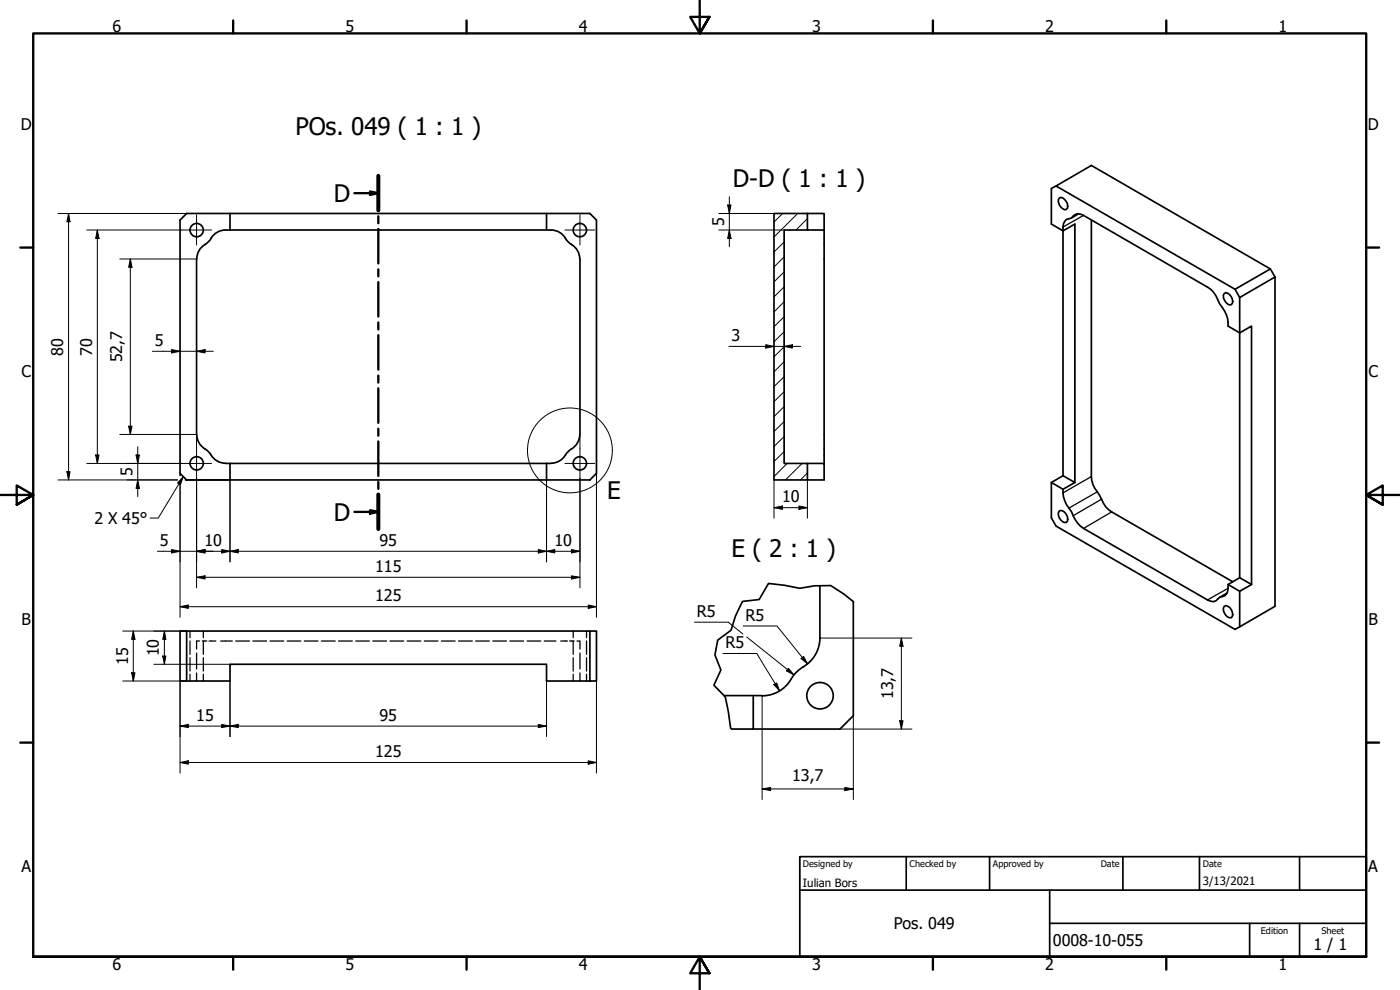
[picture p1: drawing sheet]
<svg xmlns="http://www.w3.org/2000/svg" width="420mm" height="297mm" viewBox="0 0 420 297" stroke-linecap="round" stroke-linejoin="round" font-family="sans-serif">
<!-- layer: Hatch (ISO) -->
<g fill="none" stroke="#000" stroke-width=".3">
<path d="M234.9 64.1l-2.6 2.5M235.3 77.1l-3 3M235.3 72.6l-3 3M239.4 64.1l-7.1 7M242.3 65.6l-3.4 3.4M235.3 99.6l-3 2.9M235.3 95l-3 3M235.3 90.5l-3 3.1M235.3 86.1l-3 3M235.3 81.6l-3 3M235.3 117.5l-3 3M235.3 113l-3 3"/>
<path d="M235.3 108.5l-3 3.1M235.3 104.1l-3 2.9M235.3 135.5l-3 3M235.3 131l-3 3M235.3 126.5l-3 3M235.3 122l-3 3M236.2 139.1l-3.9 3.9M240.7 139.1l-5 4.9M242.3 141.9l-2.1 2.1"/>
</g>
<!-- layer: Visible (ISO) -->
<g fill="none" stroke="#000" stroke-width=".51">
<path d="M316.9 55.8l53.7 31M317.9 59.5a1.46 1.46 0 0 1 2.1 .9 1.81 1.81 0 0 1 0 2.5 2.4 2.4 0 0 1-2.1-3.4zM54 66l2-1.9h121l2 1.9v76l-2 2h-121l-2-2zM59 77.7v52.7M69 69h95a5.8 5.8 0 0 1 6.3 3.4 8.5 8.5 0 0 1 3.5 4l.2 1.3M69 69a5.8 5.8 0 0 0-6.3 3.4 8.5 8.5 0 0 0-3.5 4l-.1 1.3M69 64.1v4.9M164 64.1v4.9M174.1 77.7v52.7M232.3 64.1h10v4.9h-7v70.1h7v4.9h-10zM242.3 64.1h5v4.9M242.3 69h5v70.1"/>
<path d="M319 69.3l-3.5-2.1v-10.6l12-7 53.8 31.1M319 69.3v73.4l-3.5 2.1M319 69.3a3.6 3.6 0 0 1 1-3.5 3.3 3.3 0 0 0 2.6-1.4l.8-.3 1.8 .5 37.2 21.6a8.5 8.5 0 0 1 3.6 4.9 9.1 9.1 0 0 1 2.6 6.7l3.4 2.1M319 69.3l3.6-2.1v77.6M323.7 64.1l-2.1 1.3M327.5 66v77a7.1 7.1 0 0 0 1.8 4.6l.7 1a10.1 10.1 0 0 0 3.6 5l36.4 20.9M367.4 88.1a1.48 1.48 0 0 1 2.1 .9 1.81 1.81 0 0 1 0 2.4 2.4 2.4 0 0 1-2.1-3.3zM372 99.9l3.6-2.1v77.6l-3.6 2M372 99.9v73.4l3.6 2.1M372 89.3v10.6M382.7 83.1v98.8l-12.1 6.9-53.7-31-1.4-2.4v-10.6M382.7 83.1l-1.4-2.4-10.7 6.1 1.4 2.5"/>
<path d="M382.7 83.1l-10.7 6.2M59.1 130.4a5.7 5.7 0 0 0 3.3 4.9l.9 1.2M63.3 136.5a5 5 0 0 0 4.4 2.5M67.7 139.1h97.7M69 139.1v4.9M164 139.1v4.9M169.7 136.5a5 5 0 0 1-4.3 2.5M174 130.4a5.7 5.7 0 0 1-3.3 4.9l-1 1.2M242.3 139.1h5v4.9h-5M315.5 144.8l3.5 2M317.9 153.3a1.58 1.58 0 0 1 2.1 1 1.88 1.88 0 0 1 0 2.5 2.43 2.43 0 0 1-2.1-3.5zM319 142.7l3.6 2.1-3.6 2"/>
<path d="M319 146.8a9.1 9.1 0 0 0 2.6 6.7 9.5 9.5 0 0 0 3.6 5l37.2 21.5a2.09 2.09 0 0 0 3-.2l.6-.6a2.52 2.52 0 0 0 2.6-2.7v-1.1l3.4-2.1M246.1 175.8v15.6M368.2 178l-2.2 1.2M368.6 175.4l3.4 2M372 177.4v10.7M56 189.3h-2v15h2M56 189.3v15M56 189.3h121M177 189.3h2v15h-2zM246.1 191.4a10.3 10.3 0 0 1-5.6 9.1l-1.7 1.4-1.4 1.8M256.1 180.5v34.2l-4 4h-26M367.4 181.9a1.82 1.82 0 0 1 2.4 1.7l.2 .8-.5 .9a2.43 2.43 0 0 1-2.1-3.4z"/>
<path d="M56 204.3h13v-5h95v5h13M217.3 208.7h11.4M226.1 208.7v10h-6.5M237.4 203.8a10 10 0 0 1-8.6 5"/>
<circle cx="59" cy="69" r="2"/>
<circle cx="174" cy="69" r="2"/>
<circle cx="59" cy="139" r="2"/>
<circle cx="174" cy="139" r="2"/>
<circle cx="246.1" cy="208.7" r="4"/>
</g>
<!-- layer: Hidden (ISO) -->
<g fill="none" stroke="#000" stroke-width=".38">
<path d="M57 189.3v2M57 192.3v4M57 197.3v4M59 195.9v4.8M59.9 192.3h-.9v2.4M60.7 192.3h1.4M61 189.3v2M61 192.3v4M61 197.3v4M62.7 192.3h2.1M66.2 192.3h3.5M70.7 192.3h4.2"/>
<path d="M75.9 192.3h4.1M81 192.3h4.2M86.2 192.3h4.1M91.3 192.3h4.1M96.5 192.3h4.1M101.6 192.3h4.1M106.7 192.3h4.2M111.9 192.3h4.1M117 192.3h4.2M122.2 192.3h4.1M127.3 192.3h4.1M132.5 192.3h4.1"/>
<path d="M137.6 192.3h4.1M142.7 192.3h4.2M147.9 192.3h4.1M153 192.3h4.2M158.2 192.3h4.1M163.3 192.3h3.5M168.3 192.3h2M170.9 192.3h1.4M172 189.3v2M172 192.3v4M172 197.3v4M173.2 192.3h.9v2.4"/>
<path d="M174.1 195.9v4.8M176 189.3v2M176 192.3v4M176 197.3v4M57 202.3v2M59 201.9v2.4M61 202.3v2M172 202.3v2M174.1 201.9v2.4M176 202.3v2"/>
</g>
<!-- layer: Break Line (ISO) -->
<path d="M256.1 180.5l-2.9-2.3-3.9-2.5-4.8 .1-4.5 .7-4.4-.9-5-.5-2.8 4.8-5 .6-2.1 4.3-1.3 4.3-4 3-.8 4.4 1.7 4.5-2.1 4.6 3.5 3.6 .9 4.2 .7 5.1 .3 .2" fill="none" stroke="#000" stroke-width=".51"/>
<!-- layer: Visible Narrow (ISO) -->
<path d="M323.4 64.1l-1.3 .8M325.2 64.6l-6.2 3.5M327.5 143l-8.5 4.9M329.3 147.6l-8.5 4.8M330.6 149.8l-8.5 4.9M333.6 153.6l-8.4 4.9M368 178.2l-1.2 .8M368.6 176.5l-6.2 3.5" fill="none" stroke="#000" stroke-width=".38"/>
<!-- layer: Section Line (ISO) -->
<g fill="none" stroke="#000" stroke-width=".7">
<path d="M106.4 58h7.1M111.1 57.5l2.4 .5-2.4 .5zM113.5 52.8v10.3M113.5 64.9v2.1M113.5 68.7v10.3M113.5 80.8v2.1M113.5 84.6v10.4M113.5 96.8v2.1M113.5 100.6v10.3M113.5 112.7v2.1M113.5 116.5v10.4M113.5 128.6v2.1"/>
<path d="M113.5 132.4v10.4M106.4 153.6h7.1M111.1 153.1l2.4 .5-2.4 .5zM113.5 144.6v2.1M113.5 148.4v10.3"/>
</g>
<path d="M113.5 52.8v10.3M113.5 148.4v10.3" fill="none" stroke="#000" stroke-width="1.2"/>
<g fill="#000">
<path d="M111.1 57.5l2.4 .5-2.4 .5z" fill-rule="evenodd"/>
<path d="M111.1 153.1l2.4 .5-2.4 .5z" fill-rule="evenodd"/>
</g>
<!-- layer: Detail Boundary (ISO) -->
<circle cx="171" cy="135.1" r="12.7" fill="none" stroke="#000" stroke-width=".3"/>
<!-- layer: Border (ISO) -->
<g fill="none" stroke="#000" stroke-width=".7">
<path d="M70 6.1v3.9M140 6.1v3.9M210 0v10l-2.9-4.9h5.8l-2.9 4.9 2.9-4.9M280 6.1v3.9M350 6.1v3.9M6.1 74.3h3.9M410 74.3h3.9M0 148.5h10l-5-2.8v5.7l5-2.9-5 2.9M420 148.5h-10l5-2.8v5.7l-5-2.9 5 2.9M6.1 222.8h3.9M410 222.8h3.9M10 287.1v-277.1h400v277.1h-400h400"/>
<path d="M70 287.1v3.8M140 287.1v3.8M212.9 292l-2.9-4.9 2.9 4.9h-5.8l2.9-4.9v9.9M280 287.1v3.8M350 287.1v3.8"/>
</g>
<!-- layer: Title (ISO) -->
<path d="M240 257h170v30.1h-170zM272 257v10.1M297 257v10.1M337 257v10.1M360 257v10.1M390 257v10.1M240 267.1h170M315 277h95M315 267.1v20M375 277v10.1M390 277v10.1" fill="none" stroke="#000" stroke-width=".51"/>
<!-- layer: Center Mark (ISO) -->
<path d="M54.5 69h9M59 64.5v9M169.5 69h9M174.1 64.5v9M54.5 139.1h9M59 134.5v9M169.5 139.1h9M174.1 134.5v9" fill="none" stroke="#000" stroke-width=".3"/>
<!-- layer: Dimension (ISO) -->
<g fill="none" stroke="#000" stroke-width=".3">
<path d="M218.9 59v15M17.4 64.1h51.6M20.6 64.1l.4 2.4h-.9zM20.6 64.1v79.9M26 69h28.5M29.2 69l.5 2.6h-1zM29.2 69v70.1M35.9 77.7h23.1M39.1 77.7l.5 2.5h-1zM39.1 77.7v52.7M215.7 69h19.6M215.7 64.1h16.6"/>
<path d="M218.4 61.5h1l-.5 2.6zM218.9 69l.5 2.6h-1zM45.7 105.4h18.3M51.5 104.9l2.5 .5-2.5 .5zM59 105.4l2.5-.5v1zM218.8 103.9h21.5M229.8 103.4l2.5 .5-2.5 .5zM235.3 103.9l2.5-.5v1zM26 139.1h28.5M28.7 136.5h1l-.5 2.6zM35.9 130.4h23.1v4.1M38.6 127.9h1l-.5 2.5z"/>
<path d="M40.8 136.5h1l-.5 2.6zM41.3 134v15M174.1 130.4v4.1M17.4 144h35.9M20.1 141.5h.9l-.4 2.5zM41.3 144l.5 2.5h-1zM54 142v.7M54 145.2v40M55.6 144h13.4v24.6M59 143.5v32.9M164 144v24.6M174.1 143.5v32.9"/>
<path d="M179 142v43.2M232.3 152.3l2.5-.5v1zM232.3 152.3h10M232.3 144v11.5M239.8 151.8l2.5 .5-2.5 .5zM242.3 144v11.5M47.2 165.4h126.9M51.5 164.9l2.5 .5-2.5 .5zM59 165.4l2.5-.5v1zM59 173.2l2.5-.4v.9zM59 173.2h115.1M66.5 164.9l2.5 .5-2.5 .5z"/>
<path d="M69 165.4l2.5-.5v1zM161.5 164.9l2.5 .5-2.5 .5zM164 165.4l2.5-.5v1zM171.5 164.9l2.6 .5-2.6 .5zM171.5 172.8l2.6 .4-2.6 .5zM36.8 189.3h19.2M40 189.3l.5 2.5h-1zM40 189.3v15M46.2 199.3h22.8M48.8 196.8h1l-.5 2.5zM49.3 189.3l.5 2.5h-1zM49.3 189.3v10"/>
<path d="M54 182l2.5-.5v1zM54 182h125M176.5 181.5l2.5 .5-2.5 .5zM208.4 186.7h10.2l4.3 3.5M217 196.1h10.1l6.8 11.1M223 187.8h10.2l9.2 11.4M224.1 191.1l14.2 11.4M240.4 197.6l.8-.6 1.2 2.2zM246.1 191.4h27.6M270.5 191.4l.5 2.5h-1zM270.5 191.4v27.3M36.8 204.3h19.2"/>
<path d="M39.5 201.9h1l-.5 2.4zM54 217.9l2.5-.6v1zM54 217.9h110M54 204.3v27.7M66.5 217.3l2.5 .6-2.5 .4zM69 217.9l2.5-.6v1zM69 204.3v16.7M161.5 217.3l2.5 .6-2.5 .4zM164 204.3v16.7M179 204.3v27.7M228.7 208.7v31.2M232.2 205.4l.9-.5 .8 2.3z"/>
<path d="M236.6 200.5l1.7 2-2.3-1.2zM252.1 218.7h21.6M256.1 214.7v25.2M270 216.3h1l-.5 2.4zM54 228.8l2.5-.5v1zM54 228.8h125M176.5 228.3l2.5 .5-2.5 .5zM228.7 236.7l2.6-.4v.9zM228.7 236.7h27.4M253.6 236.3l2.5 .4-2.5 .5z"/>
</g>
<g fill="#000">
<path d="M20.6 64.1l.4 2.4h-.9z" fill-rule="evenodd"/>
<path d="M29.2 69l.5 2.6h-1z" fill-rule="evenodd"/>
<path d="M218.4 61.5h1l-.5 2.6z" fill-rule="evenodd"/>
<path d="M218.9 69l.5 2.6h-1z" fill-rule="evenodd"/>
<path d="M39.1 77.7l.5 2.5h-1z" fill-rule="evenodd"/>
<path d="M51.5 104.9l2.5 .5-2.5 .5z" fill-rule="evenodd"/>
<path d="M59 105.4l2.5-.5v1z" fill-rule="evenodd"/>
<path d="M229.8 103.4l2.5 .5-2.5 .5z" fill-rule="evenodd"/>
<path d="M235.3 103.9l2.5-.5v1z" fill-rule="evenodd"/>
<path d="M28.7 136.5h1l-.5 2.6z" fill-rule="evenodd"/>
<path d="M38.6 127.9h1l-.5 2.5z" fill-rule="evenodd"/>
<path d="M40.8 136.5h1l-.5 2.6z" fill-rule="evenodd"/>
<path d="M20.1 141.5h.9l-.4 2.5z" fill-rule="evenodd"/>
<path d="M41.3 144l.5 2.5h-1z" fill-rule="evenodd"/>
<path d="M232.3 152.3l2.5-.5v1z" fill-rule="evenodd"/>
<path d="M239.8 151.8l2.5 .5-2.5 .5z" fill-rule="evenodd"/>
<path d="M51.5 164.9l2.5 .5-2.5 .5z" fill-rule="evenodd"/>
<path d="M59 165.4l2.5-.5v1z" fill-rule="evenodd"/>
<path d="M59 165.4l2.5-.5v1z" fill-rule="evenodd"/>
<path d="M59 173.2l2.5-.4v.9z" fill-rule="evenodd"/>
<path d="M66.5 164.9l2.5 .5-2.5 .5z" fill-rule="evenodd"/>
<path d="M69 165.4l2.5-.5v1z" fill-rule="evenodd"/>
<path d="M161.5 164.9l2.5 .5-2.5 .5z" fill-rule="evenodd"/>
<path d="M164 165.4l2.5-.5v1z" fill-rule="evenodd"/>
<path d="M171.5 164.9l2.6 .5-2.6 .5z" fill-rule="evenodd"/>
<path d="M171.5 172.8l2.6 .4-2.6 .5z" fill-rule="evenodd"/>
<path d="M40 189.3l.5 2.5h-1z" fill-rule="evenodd"/>
<path d="M48.8 196.8h1l-.5 2.5z" fill-rule="evenodd"/>
<path d="M49.3 189.3l.5 2.5h-1z" fill-rule="evenodd"/>
<path d="M54 182l2.5-.5v1z" fill-rule="evenodd"/>
<path d="M176.5 181.5l2.5 .5-2.5 .5z" fill-rule="evenodd"/>
<path d="M240.4 197.6l.8-.6 1.2 2.2z" fill-rule="evenodd"/>
<path d="M270.5 191.4l.5 2.5h-1z" fill-rule="evenodd"/>
<path d="M39.5 201.9h1l-.5 2.4z" fill-rule="evenodd"/>
<path d="M54 217.9l2.5-.6v1z" fill-rule="evenodd"/>
<path d="M66.5 217.3l2.5 .6-2.5 .4z" fill-rule="evenodd"/>
<path d="M69 217.9l2.5-.6v1z" fill-rule="evenodd"/>
<path d="M161.5 217.3l2.5 .6-2.5 .4z" fill-rule="evenodd"/>
<path d="M232.2 205.4l.9-.5 .8 2.3z" fill-rule="evenodd"/>
<path d="M236.6 200.5l1.7 2-2.3-1.2z" fill-rule="evenodd"/>
<path d="M270 216.3h1l-.5 2.4z" fill-rule="evenodd"/>
<path d="M54 228.8l2.5-.5v1z" fill-rule="evenodd"/>
<path d="M176.5 228.3l2.5 .5-2.5 .5z" fill-rule="evenodd"/>
<path d="M228.7 236.7l2.6-.4v.9z" fill-rule="evenodd"/>
<path d="M253.6 236.3l2.5 .4-2.5 .5z" fill-rule="evenodd"/>
</g>
<!-- layer: Symbol (ISO) -->
<path d="M55 143.1l-.8 2.3-.9-.5zM55 143.1l-7.5 12.3h-2.5" fill="none" stroke="#000" stroke-width=".3"/>
<path d="M55 143.1l-.8 2.3-.9-.5z" fill-rule="evenodd" fill="#000"/>
<g font-size="7.2">
<text x="88.6" y="40.4">POs. 049 ( 1 : 1 )</text>
<text x="220" y="56.1">D-D ( 1 : 1 )</text>
<text x="100.1" y="60.6">D</text>
<text x="182.2" y="149.6">E</text>
<text x="100.1" y="156.2">D</text>
<text x="219.5" y="167.1">E ( 2 : 1 )</text>
</g>
<g font-size="4.8">
<text x="33.7" y="9.6">6</text>
<text x="103.7" y="9.6">5</text>
<text x="173.7" y="9.6">4</text>
<text x="243.7" y="9.6">3</text>
<text x="313.7" y="9.6">2</text>
<text x="383.7" y="9.6">1</text>
<text x="6.2" y="38.9">D</text>
<text x="410.5" y="38.9">D</text>
<text x="217.3" y="67.9" transform="rotate(-90 217.3 67.9)">5</text>
<text x="18.9" y="106.7" transform="rotate(-90 18.9 106.7)">80</text>
<text x="27.6" y="106.7" transform="rotate(-90 27.6 106.7)">70</text>
<text x="46.5" y="103.8">5</text>
<text x="219.5" y="102.3">3</text>
<text x="6.4" y="113.1">C</text>
<text x="36.7" y="108.7" transform="rotate(-90 36.7 108.7)">52,7</text>
<text x="410.7" y="113.1">C</text>
<text x="39.8" y="142.9" transform="rotate(-90 39.8 142.9)">5</text>
<text x="234.7" y="150.7">10</text>
<text x="28.3" y="157.1">2 X 45°</text>
<text x="48" y="163.8">5</text>
<text x="61.4" y="163.8">10</text>
<text x="113.9" y="163.8">95</text>
<text x="166.4" y="163.8">10</text>
<text x="112.6" y="171.6">115</text>
<text x="112.6" y="180.5">125</text>
<text x="209.2" y="185.1">R5</text>
<text x="6.4" y="187.4">B</text>
<text x="223.8" y="186.2">R5</text>
<text x="410.7" y="187.4">B</text>
<text x="47.7" y="197" transform="rotate(-90 47.7 197)">10</text>
<text x="217.7" y="194.5">R5</text>
<text x="38.4" y="199.4" transform="rotate(-90 38.4 199.4)">15</text>
<text x="268.1" y="209.7" transform="rotate(-90 268.1 209.7)">13,7</text>
<text x="58.9" y="216.2">15</text>
<text x="113.9" y="216.2">95</text>
<text x="112.6" y="227.2">125</text>
<text x="237.7" y="234.4">13,7</text>
<text x="6.4" y="261.7">A</text>
<text x="410.7" y="261.7">A</text>
<text x="268.2" y="278.8">Pos. 049</text>
<text x="316" y="283.8">0008-10-055</text>
<text x="394.2" y="285">1 / 1</text>
<text x="33.7" y="290.9">6</text>
<text x="103.7" y="290.9">5</text>
<text x="173.7" y="290.9">4</text>
<text x="243.7" y="290.9">3</text>
<text x="313.7" y="290.9">2</text>
<text x="383.7" y="290.9">1</text>
</g>
<g font-size="3.4">
<text x="241" y="266">Iulian Bors</text>
<text x="361" y="265.5">3/13/2021</text>
</g>
<g font-size="2.7">
<text x="241" y="260.1">Designed by</text>
<text x="273" y="260.1">Checked by</text>
<text x="298" y="260.1">Approved by</text>
<text x="330.3" y="260">Date</text>
<text x="361" y="260">Date</text>
<text x="378.4" y="280.1">Edition</text>
<text x="396.6" y="280.1">Sheet</text>
</g>
</svg>
